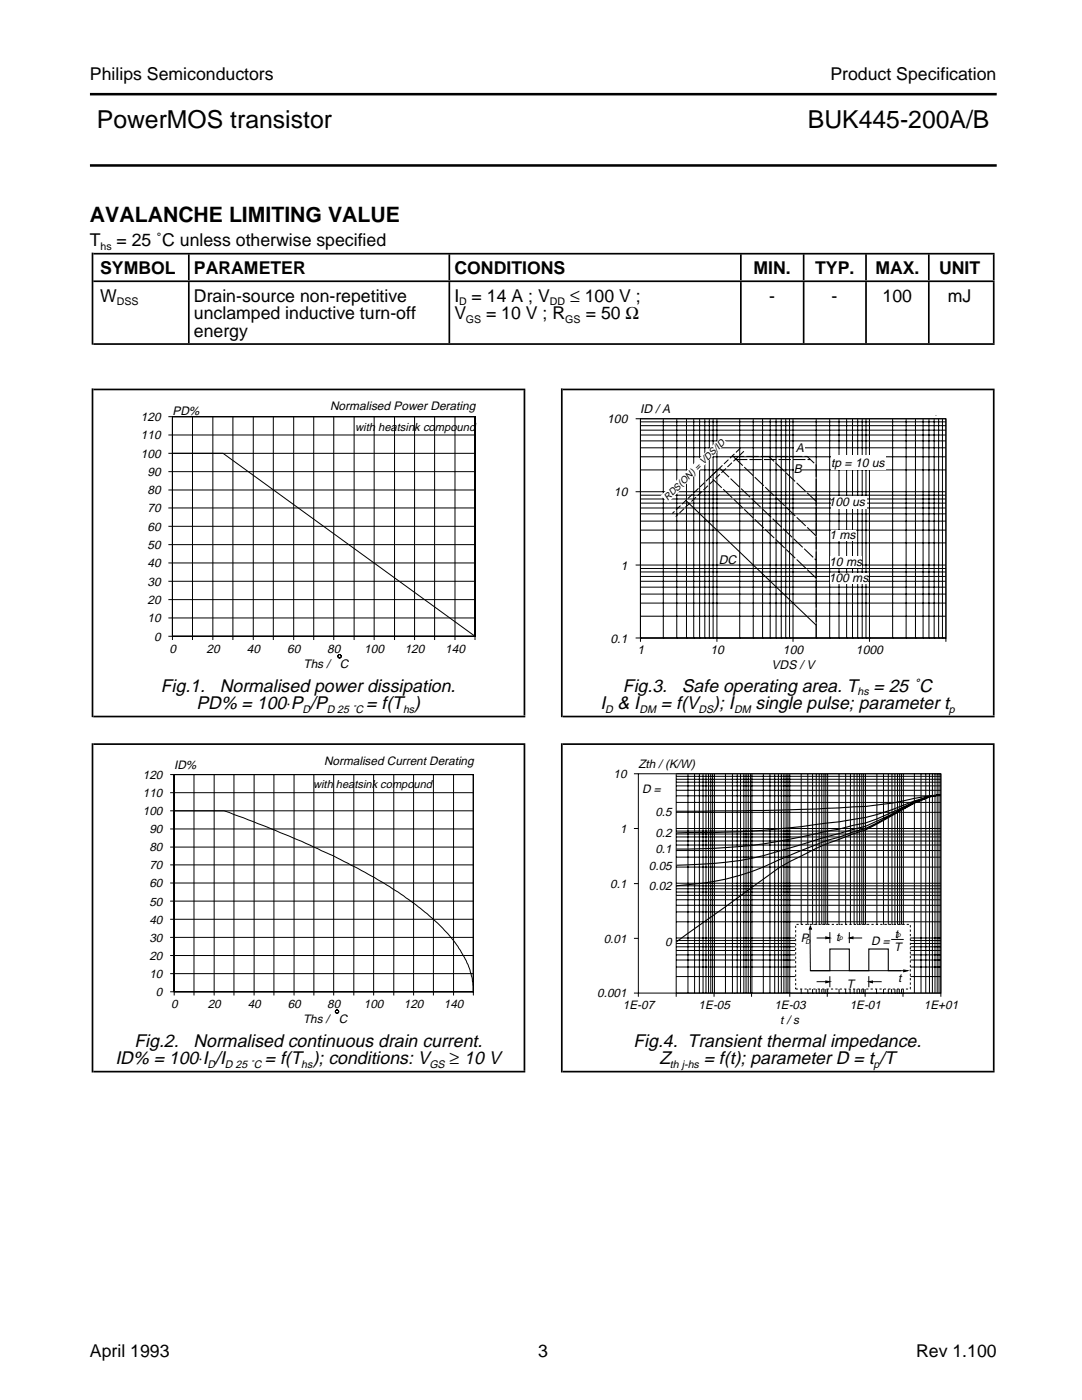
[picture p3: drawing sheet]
<svg xmlns="http://www.w3.org/2000/svg" width="216mm" height="279mm" viewBox="0 0 216 279" stroke-linecap="round" stroke-linejoin="round" font-family="sans-serif">
<g fill="none" stroke="#000" stroke-width=".2">
<path d="M33.6 83.2h61.2v44.5M33.6 86.8h61.2M33.6 90.5h61.2M33.6 94.1h61.2M33.6 97.8h61.2M34.4 83.2h60.4v43.8h-60.4zM34.4 90.5h10.1l50.3 36.5h-61.2M34.4 83.2v44.5M38.4 83.2v44.5M42.5 83.2v44.5M46.5 83.2v44.5M50.5 83.2v44.5"/>
<path d="M54.5 83.2v44.5M58.6 83.2v44.5M62.6 83.2v44.5M66.6 83.2v44.5M70.7 83.2v44.5M74.7 83.2v44.5M78.7 83.2v44.5M82.7 83.2v44.5M86.7 83.2v44.5M90.8 83.2v44.5M126.8 83.6h61.9v44.5M126.8 98.1h61.9"/>
<path d="M127.8 83.6h60.9v43.7h-60.9zM127.8 86.8h60.9M127.8 83.6v44.5M127.8 99.6h60.9M127.8 98.8h60.9M127.8 93.8h60.9M127.8 91.2h60.9M127.8 89.4h60.9M127.8 88h60.9M127.8 85.8h60.9M127.8 85h60.9M127.8 84.2h60.9"/>
<path d="M132.4 83.6v43.7M135 83.6v43.7M137 83.6v43.7M138.4 83.6v43.7M139.6 83.6v43.7M140.6 83.6v43.7M141.5 83.6v43.7M142.3 83.6v43.7M143.1 83.6v44.5M147.6 83.6v43.7M150.3 83.6v43.7M152.2 83.6v43.7"/>
<path d="M153.7 83.6v43.7M154.9 83.6v43.7M155.9 83.6v43.7M156.8 83.6v43.7M157.5 83.6v43.7M158.2 83.6v44.5M162.9 83.6v43.7M165.6 83.6v43.7M167.4 83.6v43.7M168.9 83.6v43.7M170.1 83.6v43.7M171.1 83.6v43.7"/>
<path d="M172 83.6v43.7M172.8 83.6v43.7M173.5 83.6v44.5M178.1 83.6v43.7M180.8 83.6v43.7M182.7 83.6v43.7M184.2 83.6v43.7M185.4 83.6v43.7M186.4 83.6v43.7M187.3 83.6v43.7M188.1 83.6v43.7M33.6 101.4h61.2"/>
<path d="M33.6 105h61.2M33.6 108.7h61.2M33.6 112.4h61.2M33.6 116h61.2M33.6 119.7h61.2M126.8 112.8h61.9M127.8 101.4h60.9M127.8 116h60.9M127.8 118.6h60.9M127.8 117.2h60.9M127.8 115h60.9M127.8 114.1h60.9"/>
<path d="M127.8 113.5h60.9M127.8 108.3h60.9M127.8 105.8h60.9M127.8 104h60.9M127.8 102.6h60.9M127.8 100.4h60.9M33.6 123.3h61.2M126.8 127.3h61.9M127.8 127.3h.1M127.8 123h60.9M127.8 120.4h60.9M132.4 127.3h.1"/>
<path d="M135 127.3h.1M137 127.3h.1M138.4 127.3h.1M139.6 127.3h.1M140.6 127.3h.1M141.5 127.3h.1M142.3 127.3h.1M143.1 127.3h.1M147.6 127.3h.1M150.3 127.3h.1M152.2 127.3h.1M153.7 127.3h.1"/>
<path d="M154.9 127.3h.1M155.9 127.3h.1M156.8 127.3h.1M157.5 127.3h.1M158.2 127.3h.1M162.9 127.3h.1M165.6 127.3h.1M167.4 127.3h.1M168.9 127.3h.1M170.1 127.3h.1M171.1 127.3h.1M172 127.3h.1"/>
<path d="M172.8 127.3h.1M173.5 127.3h.1M178.1 127.3h.1M180.8 127.3h.1M182.7 127.3h.1M184.2 127.3h.1M185.4 127.3h.1M186.4 127.3h.1M187.3 127.3h.1M188.1 127.3h.1"/>
<circle cx="67.8" cy="131" r=".34"/>
</g>
<path d="M146 91.1h15.1l1.8 1.7v32M146.6 91.7h15.1M162.9 100.1l-9.5-9M162.9 107l-16.6-15.9M162.9 115.4l-21.2-20.2 1.9-1.8 19.3 18.4" fill="none" stroke="#000" stroke-width=".21" stroke-dasharray="2.5 .4" stroke-linecap="butt"/>
<path d="M136.8 99.9l26.1 24.9v2.5" fill="none" stroke="#000" stroke-width=".21"/>
<path d="M147.7 89.4l-13.6 13.1M148.4 90.1l-13.6 13" fill="none" stroke="#000" stroke-width=".21" stroke-dasharray="1.2 .4" stroke-linecap="butt"/>
<g fill="#fff">
<path d="M165.8 91h10.9v2.8h-10.9z" fill-rule="evenodd"/>
<path d="M165.8 99h7.1v2.4h-7.1z" fill-rule="evenodd"/>
<path d="M165.9 105.8h4.8v2.1h-4.8z" fill-rule="evenodd"/>
<path d="M165.7 111.1h6.3v2.2h-6.3z" fill-rule="evenodd"/>
<path d="M165.7 114.4h7.5v2.1h-7.5z" fill-rule="evenodd"/>
<path d="M158.5 92.3h1.5v2.2h-1.5z" fill-rule="evenodd"/>
<path d="M158.6 88.5h2v2h-2z" fill-rule="evenodd"/>
<path d="M131.9 98.9l12-11.7 1.1 1.1-11.8 12.1v-.2z" fill-rule="evenodd"/>
<path d="M171.2 80.1h17.9v2.8h-17.9z" fill-rule="evenodd"/>
</g>
<g fill="none" stroke="#000" stroke-width=".2">
<path d="M34 154.6h60.5v44.1M34 158.2h60.5M34.8 154.6h59.7v43.3h-59.7zM34.8 154.6v44.1M38.7 154.6v44.1M42.7 154.6v44.1M46.7 154.6v44.1M50.7 154.6v44.1M54.7 154.6v44.1M58.7 154.6v44.1M62.6 154.6v44.1M66.6 154.6v44.1"/>
<path d="M70.6 154.6v44.1M74.6 154.6v44.1M78.6 154.6v44.1M82.5 154.6v44.1M86.5 154.6v44.1M90.5 154.6v44.1M126.5 154.4h.9M127.4 154.4h60.3v43.8h-60.3zM134.9 154.5v44.4M134.9 154.4h52.8v44.5M134.9 158.8h52.8M134.9 157.7h52.8"/>
<path d="M134.9 156.8h52.8M134.9 156.1h52.8M134.9 155.5h52.8M134.9 154.9h52.8M137.3 154.4v43.8M138.6 154.4v43.8M139.5 154.4v43.8M140.3 154.4v43.8M140.9 154.4v43.8M141.4 154.4v43.8M141.8 154.4v43.8M142.2 154.4v43.8"/>
<path d="M142.6 154.4v43.8M144.8 154.4v43.8M146.2 154.4v43.8M147.1 154.4v43.8M147.8 154.4v43.8M148.4 154.4v43.8M148.9 154.4v43.8M149.3 154.4v43.8M149.7 154.4v43.8M150 154.4v43.8M152.3 154.4v43.8M153.6 154.4v43.8"/>
<path d="M154.6 154.4v43.8M155.3 154.4v43.8M155.9 154.4v43.8M156.4 154.4v43.8M156.9 154.4v43.8M157.2 154.4v43.8M157.6 154.4v44.5M159.9 154.5v30M161.2 154.5v30M162.1 154.5v30M162.9 154.5v30M163.5 154.5v30"/>
<path d="M164 154.5v30M164.4 154.5v30M164.8 154.5v30M165.1 154.5v30M167.4 154.5v30M168.7 154.5v30M169.7 154.5v30M170.4 154.5v30M171 154.5v30M171.5 154.5v30M172 154.5v30M172.3 154.5v30"/>
<path d="M172.7 154.5v30M175 154.5v30M176.3 154.5v30M177.2 154.5v30M178 154.5v30M178.6 154.5v30M179.1 154.5v30M179.5 154.5v30M179.9 154.5v30M180.3 154.5v30M182.5 154.4v43.8M183.8 154.4v43.8"/>
<path d="M184.7 154.4v43.8M185.5 154.4v43.8M186 154.4v43.8M186.6 154.4v43.8M187 154.4v43.8M187.4 154.4v43.8M34 161.8h60.5M34 165.4h60.5M34 169.1h60.5M34 172.6h60.5M34 176.2h60.5M34 179.8h60.5"/>
<path d="M34.8 161.8h9.9l2.9 1.1a177.6 177.6 0 0 1 29 13.3l.6 .4a52.2 52.2 0 0 1 13.6 11.5 17.8 17.8 0 0 1 3.5 7.3l.2 2.5h-60.5M126.5 165.3h.9M126.5 176.3h.9M134.9 165.3h52.8M134.9 179.6h52.8M134.9 178.7h52.8M134.9 178h52.8M134.9 177.4h52.8M134.9 176.8h52.8M134.9 176.3h52.8M134.9 173h52.8M134.9 171.1h52.8"/>
<path d="M134.9 169.7h52.8M134.9 168.6h52.8M134.9 167.8h52.8M134.9 167h52.8M134.9 166.4h52.8M134.9 165.9h52.8M134.9 162.1h52.8M134.9 160.1h52.8M34 183.5h60.5M34 187.1h60.5M34 190.7h60.5M34 194.3h60.5"/>
<path d="M126.5 198.2h.9v.7M126.5 187.3h.9M134.9 198.2h52.8M134.9 187.2h23.8M134.9 194.9h23.8M134.9 193h23.8M134.9 191.6h23.8M134.9 190.6h23.8M134.9 189.7h23.8M134.9 189h23.8M134.9 188.3h23.8M134.9 187.7h23.8"/>
<path d="M134.9 184h52.8M134.9 182h52.8M134.9 180.7h52.8M142.5 198.2v.7M146.5 198.3h.1M150 198.2v.7M159.9 184.5h.1M159.9 198.3h.1M159.9 197.4v.9M161.2 184.5h.1M161.2 198.3h.1M161.2 197.4v.9"/>
<path d="M161.6 185.4l.1 8.3h18.6M162.1 184.5h.1M162.1 198.3h.1M162.1 197.4v.9M162.9 184.5h.1M162.9 198.3h.1M162.9 197.4v.9M162.9 187.2h1.9M162.9 195.9h1.9M163.5 184.5h.1M163.5 198.3h.1M163.5 197.4v.9"/>
<path d="M164 184.5h.1M164 198.3h.1M164 197.4v.9M164.4 184.5h.1M164.4 198.3h.1M164.4 197.4v.9M164.8 184.5h.1M164.8 198.3h.1M164.8 197.4v.9M165.1 198.2v.7M165.1 184.5h.1M165.1 198.3h.1"/>
<path d="M165.1 197.4v.9M165.6 186v2.2M165.6 194.8v2.2M167.4 184.5h.1M167.4 198.3h.1M167.4 197.4v.9M168.7 184.5h.1M168.7 198.3h.1M168.7 197.4v.9M169.5 186v2.2M169.6 198.3h.1M169.6 197.4v.9"/>
<path d="M169.7 184.5h.1M170.2 187.2h1.8M170.4 184.5h.1M170.4 198.3h.1M170.4 197.4v.9M171 184.5h.1M171 198.3h.1M171 197.4v.9M171.5 184.5h.1M171.5 198.3h.1M171.5 197.4v.9M172 184.5h.1"/>
<path d="M172 198.3h.1M172 197.4v.9M172.3 184.5h.1M172.3 198.3h.1M172.3 197.4v.9M172.6 198.3h.1M172.6 197.4v1.5M172.7 184.5h.1M173.4 194.8v2.2M174.1 195.9h1.8M174.9 198.3h.1M174.9 197.4v.9"/>
<path d="M175 184.5h.1M176.3 184.5h.1M176.3 198.3h.1M176.3 197.4v.9M177.2 184.5h.1M177.2 198.3h.1M177.2 197.4v.9M177.8 187.5h2.5M177.9 198.3h.1M177.9 197.4v.9M178 184.5h.1M178.6 184.5h.1"/>
<path d="M178.6 198.3h.1M178.6 197.4v.9M179 198.3h.1M179 197.4v.9M179.1 184.5h.1M179.4 198.3h.1M179.4 197.4v.9M179.5 184.5h.1M179.9 184.5h.1M179.9 198.3h.1M179.9 197.4v.9M180.2 198.2v.7"/>
<path d="M180.3 184.5h.1M180.3 198.3h.1M180.3 197.4v.9M181.6 187.2h6.1M181.6 194.9h6.1M181.6 193h6.1M181.6 191.6h6.1M181.6 190.6h6.1M181.6 189.7h6.1M181.6 189h6.1M181.6 188.3h6.1M181.6 187.7h6.1"/>
<circle cx="67.2" cy="201.9" r=".34"/>
</g>
<path d="M134.9 161.9l20.4-.2 7.6-.2 7.5-.5a64.1 64.1 0 0 0 12.1-1.7l5.2-.7a35.8 35.8 0 0 0-9.7 3 45.2 45.2 0 0 1-10.7 2.4 214.6 214.6 0 0 1-32.4 2.2M134.9 169.5a111.9 111.9 0 0 0 30.2-3.6l2.2-.4 3.1-.8a32.9 32.9 0 0 0 9.8-3.6l2.3-1 3-1.1 2.2-.4-2.2 .4-3 1.1-4.5 2.4-5.3 2.4-7.6 2.1-5.2 1.6a81.6 81.6 0 0 1-12.1 3.1l-5.3 .6-7.6 .4M134.9 176.8a49.7 49.7 0 0 0 20.4-5.1l9.8-4 2.2-.6 3.1-1.1 2.3-.7 9.8-5.1 3-1.2 2.2-.4-2.2 .4-3 1.3-9.8 5.3-7.6 2.8-7.5 3.5-2.3 1.4-20.4 14.7M161.7 193.7h3.9v-4.3h3.9v4.3h3.9v-4.3h3.8v4.3h2.6" fill="none" stroke="#000" stroke-width=".22"/>
<path d="M158.8 184.5h22.8v12.9h-22.8z" fill="none" stroke="#000" stroke-width=".2" stroke-dasharray=".4" stroke-linecap="butt"/>
<path d="M161.7 184.8l.2 .6h-.4zM164.8 187l.8 .2-.8 .1zM164.8 195.8l.8 .1-.8 .2zM169.5 187.2l.7-.2v.3zM173.4 195.9l.7-.1v.3zM180.3 193.6l.8 .1-.8 .2z" fill="#000" stroke="#000" stroke-width=".2"/>
<path d="M170.4 151h17.8v3.1h-17.8z" fill-rule="evenodd" fill="#fff"/>
<path d="M18.6 56.1h179.9M18.6 50.6h179.9M18.6 77.7h86.2M18.6 68.7h179.9M112.3 77.7h86.2M18.6 148.5h86.2M18.6 143h86.2M112.3 148.5h86.2M112.3 143h86.2M18.6 213.9h86.2M112.3 213.9h86.2" fill="none" stroke="#000" stroke-width=".34"/>
<path d="M104.5 181.2h.3M198.1 181.2h.4" fill="none" stroke="#000" stroke-width="65" stroke-linecap="butt"/>
<path d="M18.3 181.2h.3M111.9 181.2h.4" fill="none" stroke="#000" stroke-width="65.7" stroke-linecap="butt"/>
<path d="M104.5 110.3h.3M198.1 110.3h.4" fill="none" stroke="#000" stroke-width="64.9" stroke-linecap="butt"/>
<path d="M18.3 110.3h.3M111.9 110.3h.4" fill="none" stroke="#000" stroke-width="65.6" stroke-linecap="butt"/>
<path d="M37.5 62.4h.3M89.5 62.4h.3M147.7 62.4h.3M160.2 62.4h.3M172.6 62.4h.4M185.2 62.4h.3M198.1 62.4h.4" fill="none" stroke="#000" stroke-width="12.2" stroke-linecap="butt"/>
<path d="M37.5 53.3h.3M89.5 53.3h.3M147.7 53.3h.3M160.2 53.3h.3M172.6 53.3h.4M185.2 53.3h.3M198.1 53.3h.4" fill="none" stroke="#000" stroke-width="5.2" stroke-linecap="butt"/>
<path d="M18.3 59.6h.3" fill="none" stroke="#000" stroke-width="18.4" stroke-linecap="butt"/>
<path d="M17.9 18.8h181M17.9 33h181" fill="none" stroke="#000" stroke-width=".51"/>
<g font-size="4.9">
<text x="19.3" y="25.5">PowerMOS transistor</text>
<text x="161.2" y="25.5">BUK445-200A/B</text>
</g>
<text font-size="4.2" x="17.9" y="44.4">AVALANCHE LIMITING VALUE</text>
<g font-size="3.6">
<text x="32.1" y="138.1">Fig.1.</text>
<text x="39.2" y="141.6">PD% = 100⋅P /P</text>
<text x="43.9" y="138.1">Normalised power dissipation.</text>
<text x="73.1" y="141.6">= f(T )</text>
<text x="119.8" y="141.6">I &amp; I</text>
<text x="124.3" y="138.1">Fig.3.</text>
<text x="131.9" y="141.6">= f(V</text>
<text x="136.1" y="138.1">Safe operating area. T</text>
<text x="142.3" y="141.6">); I</text>
<text x="150.8" y="141.6">single pulse; parameter t</text>
<text x="174.3" y="138.1">= 25 ˚C</text>
<text x="26.8" y="209">Fig.2.</text>
<text x="38.6" y="209">Normalised continuous drain current.</text>
<text x="126.4" y="209">Fig.4. Transient thermal impedance.</text>
<text x="23" y="212.4">ID% = 100⋅I /I</text>
<text x="52.8" y="212.4">= f(T ); conditions: V</text>
<text x="131.6" y="212.4">Z</text>
<text x="140.4" y="212.4">= f(t); parameter D = t /T</text>
</g>
<g font-size="3.5">
<text x="17.9" y="16">Philips Semiconductors</text>
<text x="165.7" y="16">Product Specification</text>
<text x="17.9" y="49.2">T</text>
<text x="23.2" y="49.2">= 25 ˚C unless otherwise specified</text>
<text x="20" y="54.7">SYMBOL</text>
<text x="38.7" y="54.7">PARAMETER</text>
<text x="90.7" y="54.7">CONDITIONS</text>
<text x="150.4" y="54.7">MIN.</text>
<text x="162.6" y="54.7">TYP.</text>
<text x="174.7" y="54.7">MAX.</text>
<text x="187.4" y="54.7">UNIT</text>
<text x="20" y="60.2">W</text>
<text x="38.7" y="63.7">unclamped inductive turn-off</text>
<text x="38.7" y="60.2">Drain-source non-repetitive</text>
<text x="90.7" y="60.2">I = 14 A ; V</text>
<text x="90.7" y="63.7">V</text>
<text x="97" y="63.7">= 10 V ; R</text>
<text x="113.8" y="60.2">≤ 100 V ;</text>
<text x="116.9" y="63.7">= 50 Ω</text>
<text x="153.5" y="60.2">-</text>
<text x="165.9" y="60.2">-</text>
<text x="176.1" y="60.2">100</text>
<text x="189.1" y="60.2">mJ</text>
<text x="38.7" y="67.2">energy</text>
<text x="89.7" y="212.4">≥ 10 V</text>
<text x="17.9" y="270.8">April 1993</text>
<text x="107.4" y="270.8">3</text>
<text x="182.8" y="270.8">Rev 1.100</text>
</g>
<g font-size="2.5">
<text x="127.7" y="82.5">ID / A</text>
<text x="171.1" y="82.6">BUK445-200A,B</text>
<text x="121.2" y="84.5">100</text>
<text x="158.4" y="94.3">B</text>
<text x="158.8" y="90.3">A</text>
<text x="165.8" y="93.2">tp = 10 us</text>
<text x="122.5" y="99">10</text>
<text x="165.3" y="101">100 us</text>
<text x="165.5" y="107.7">1 ms</text>
<text x="123.8" y="113.7">1</text>
<text x="143.4" y="112.6">DC</text>
<text x="165.5" y="113">10 ms</text>
<text x="165.4" y="116.2">100 ms</text>
<text x="121.8" y="128.2">0.1</text>
<text x="127.2" y="130.6">1</text>
<text x="141.7" y="130.6">10</text>
<text x="156.2" y="130.6">100</text>
<text x="170.8" y="130.6">1000</text>
<text x="154" y="133.5">VDS / V</text>
</g>
<g font-size="2.4">
<text x="34.4" y="82.8">PD%</text>
<text x="65.9" y="81.9">Normalised Power Derating</text>
<text x="28.1" y="84">120</text>
<text x="28.1" y="87.7">110</text>
<text x="28.1" y="91.4">100</text>
<text x="29.4" y="94.9">90</text>
<text x="29.4" y="98.7">80</text>
<text x="29.4" y="102.3">70</text>
<text x="29.4" y="105.9">60</text>
<text x="29.4" y="109.6">50</text>
<text x="29.4" y="113.2">40</text>
<text x="29.4" y="116.9">30</text>
<text x="29.4" y="120.5">20</text>
<text x="29.4" y="124.2">10</text>
<text x="30.7" y="127.9">0</text>
<text x="33.8" y="130.3">0</text>
<text x="41.2" y="130.3">20</text>
<text x="49.3" y="130.3">40</text>
<text x="57.3" y="130.3">60</text>
<text x="65.3" y="130.3">80</text>
<text x="72.7" y="130.3">100</text>
<text x="80.8" y="130.3">120</text>
<text x="88.8" y="130.3">140</text>
<text x="60.5" y="133.3">Ths /</text>
<text x="67.8" y="133.3">C</text>
<text x="28.5" y="155.5">120</text>
<text x="34.8" y="153.5">ID%</text>
<text x="64.7" y="152.7">Normalised Current Derating</text>
<text x="122.4" y="155.3">10</text>
<text x="127.4" y="153.3">Zth / (K/W)</text>
<text x="28.5" y="159.1">110</text>
<text x="128.1" y="158.3">D =</text>
<text x="28.5" y="162.7">100</text>
<text x="29.8" y="166.2">90</text>
<text x="123.7" y="166.2">1</text>
<text x="130.8" y="162.8">0.5</text>
<text x="130.8" y="167.1">0.2</text>
<text x="29.8" y="169.9">80</text>
<text x="29.8" y="173.5">70</text>
<text x="129.5" y="173.6">0.05</text>
<text x="130.8" y="170.3">0.1</text>
<text x="29.8" y="177.1">60</text>
<text x="121.8" y="177.2">0.1</text>
<text x="129.5" y="177.6">0.02</text>
<text x="29.8" y="180.7">50</text>
<text x="29.8" y="184.3">40</text>
<text x="29.8" y="187.9">30</text>
<text x="29.8" y="191.6">20</text>
<text x="120.5" y="188.1">0.01</text>
<text x="132.7" y="188.9">0</text>
<text x="159.8" y="188.1">P</text>
<text x="166.8" y="187.8">t</text>
<text x="173.8" y="188.5">D =</text>
<text x="178.4" y="189.7">T</text>
<text x="178.6" y="187.3">t</text>
<text x="29.8" y="195.2">10</text>
<text x="169" y="197.2">T</text>
<text x="179.2" y="196.1">t</text>
<text x="31.1" y="198.8">0</text>
<text x="34.2" y="201.3">0</text>
<text x="41.5" y="201.3">20</text>
<text x="49.4" y="201.3">40</text>
<text x="57.4" y="201.3">60</text>
<text x="65.3" y="201.3">80</text>
<text x="72.6" y="201.3">100</text>
<text x="80.6" y="201.3">120</text>
<text x="88.6" y="201.3">140</text>
<text x="119.2" y="199.1">0.001</text>
<text x="124.3" y="201.4">1E-07</text>
<text x="139.4" y="201.4">1E-05</text>
<text x="154.5" y="201.4">1E-03</text>
<text x="169.5" y="201.4">1E-01</text>
<text x="184.4" y="201.4">1E+01</text>
<text x="60.5" y="204.1">Ths /</text>
<text x="67.6" y="204.1">C</text>
<text x="155.7" y="204.3">t / s</text>
</g>
<g font-size="2.3">
<text x="70.9" y="85.9">with heatsink compound</text>
<text x="62.5" y="157.3">with heatsink compound</text>
</g>
<g font-size="2.2">
<text x="60.4" y="142.3">D</text>
<text x="65.2" y="142.3">D 25 ˚C</text>
<text x="80.4" y="142.3">hs</text>
<text x="120.7" y="142.3">D</text>
<text x="127.6" y="142.3">DM</text>
<text x="139.4" y="142.3">DS</text>
<text x="146.5" y="142.3">DM</text>
<text x="171.1" y="138.8">hs</text>
<text x="189.3" y="142.3">p</text>
<text x="41.4" y="213.2">D</text>
<text x="44.9" y="213.2">D 25 ˚C</text>
<text x="60.1" y="213.2">hs</text>
<text x="85.7" y="213.2">GS</text>
<text x="133.7" y="213.2">th j-hs</text>
<text x="174.3" y="213.2">p</text>
</g>
<g font-size="2.1">
<text x="20.1" y="49.9">hs</text>
<text x="23.3" y="60.9">DSS</text>
<text x="91.6" y="60.9">D</text>
<text x="93" y="64.4">GS</text>
<text x="109.7" y="60.9">DD</text>
<text x="112.8" y="64.4">GS</text>
</g>
<text font-size="1.9" x="133.2" y="100" transform="rotate(-45 133.2 100)">RDS(ON) = VDS/ID</text>
<g font-size="1.3">
<text x="160.7" y="188.4">D</text>
<text x="167.4" y="187.7">p</text>
<text x="179" y="187.1">p</text>
</g>
</svg>
